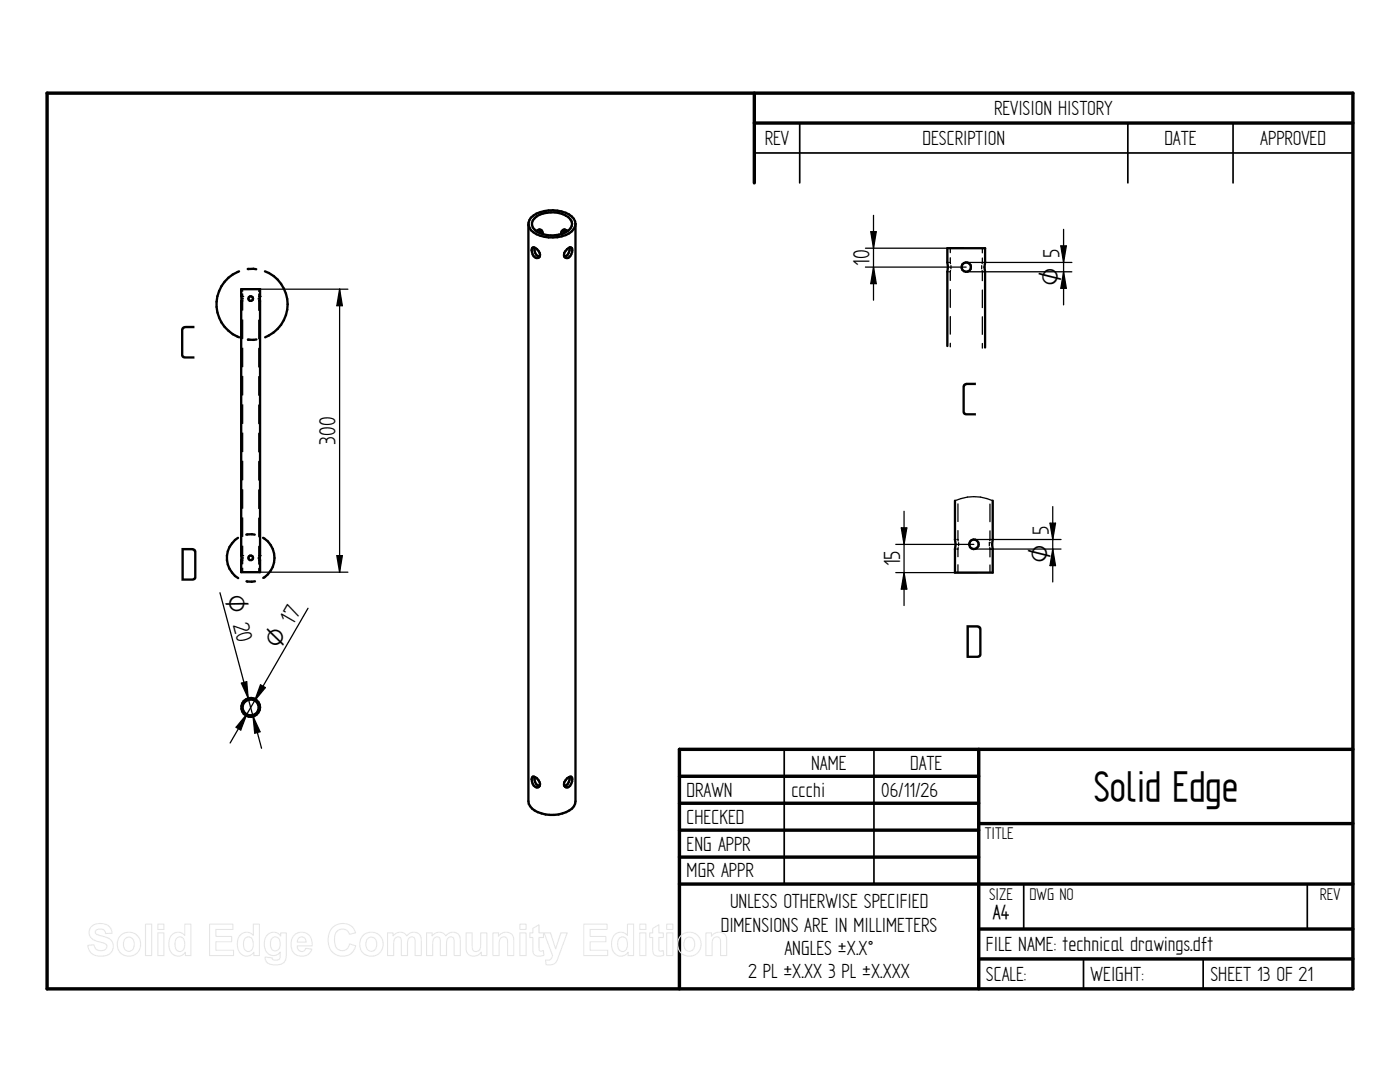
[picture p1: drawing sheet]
<svg xmlns="http://www.w3.org/2000/svg" width="279mm" height="216mm" viewBox="0 0 279 216" stroke-linecap="round" stroke-linejoin="round" font-family="sans-serif">
<g fill="none" stroke="#000" stroke-width=".68">
<path d="M9.4 18.6h260.6v178.7h-260.6zM150.5 18.6v17.9M150.5 24.6h119.5M135.6 154.9h59.7M195.3 149.5v47.8M270 149.5h-134.4v47.8M135.6 160.3h59.7M135.6 165.7h59.7M135.6 171h59.7M135.6 176.4h134.4M195.3 164.3h74.7M195.3 185.4h74.7"/>
<path d="M195.3 191.3h74.7"/>
</g>
<path d="M150.5 30.5h119.5M159.6 24.6v11.9M225.1 24.6v11.9M246.1 24.6v11.9M156.5 149.5v26.9M174.4 149.5v26.9M204.3 176.5v8.9M260.9 176.5v8.9M216.2 191.3v6M240.1 191.3v6" fill="none" stroke="#000" stroke-width=".34"/>
<g fill="none" stroke="#000" stroke-width=".47">
<path d="M47.7 54.1a7 7 0 0 0-4.5 6.6 7 7 0 0 0 4.6 6.6M48.1 57.7h3.8v56.5h-3.8zM49.5 53.7h1.6M52.9 54.1a7.1 7.1 0 0 1 4.5 6.6 7.1 7.1 0 0 1-4.5 6.6M106 43.4a6.8 6.8 0 0 1 8.1-.2l.7 1 .1 .5v115.2a2.89 2.89 0 0 1-2.6 2.4 6.8 6.8 0 0 1-6.1-1l-.7-.9v-.5v-115.5zM106.3 49.4a1.3 1.3 0 0 1 1.2 .6 1.3 1.3 0 0 1 0 1.4 1.07 1.07 0 0 1-1.3-1.1l-.1-.4zM106.6 49.4v.2a1.4 1.4 0 0 0 1.1 1.6M106.7 43.6a5.6 5.6 0 0 1 7.1 .2 1.68 1.68 0 0 1-.9 2.6 5.9 5.9 0 0 1-6.2-.6 1.46 1.46 0 0 1 0-2.2zM107.1 46.1a.63 .63 0 0 1 .8-.2 .63 .63 0 0 1 .3 .8M107.7 45.8v.7M112.6 45.8v.7M113.2 49.7l.6-.3h.2a1.42 1.42 0 0 1-1 2.1l-.1-.1a1.05 1.05 0 0 1 .3-1.7z"/>
<path d="M113.2 46.1a.66 .66 0 0 0-.8-.2 .66 .66 0 0 0-.3 .8M113.7 49.4a1.68 1.68 0 0 1-1.1 1.8M114.9 44.7a3.1 3.1 0 0 1-2.8 2.5 6.8 6.8 0 0 1-6.1-1.3l-.5-1M51.2 67.7l-1.7 .1M189.1 69v-14.8l.1-.9-.1-3.8h7.5l-.1 3.8 .1 .9v15.1M190.6 99.9v7.8l.1 .9-.1 1v4.7h7.5v-4.7l-.1-1 .1-.9v-7.8M47.5 107.3a4.7 4.7 0 0 0 0 8.1M49.1 106.7h1.7M49.2 116h1.7M52.5 107.3a4.7 4.7 0 0 1 0 8M106.3 155a1.47 1.47 0 0 1 1.3 1.9l-.1 .2a1.07 1.07 0 0 1-1.3-1.2l-.1-.4zM106.6 155v.2a1.32 1.32 0 0 0 1.1 1.6"/>
<path d="M113.2 155.3l.8-.3a1.44 1.44 0 0 1-1 2.1h-.1a.85 .85 0 0 1 0-1.4zM113.7 155a1.58 1.58 0 0 1-1.1 1.8"/>
<circle cx="50" cy="59.6" r=".47"/>
<circle cx="192.8" cy="53.3" r=".93"/>
<circle cx="50" cy="111.3" r=".47"/>
<circle cx="194.4" cy="108.6" r=".96"/>
<circle cx="50" cy="141.2" r="1.87"/>
<circle cx="50" cy="141.2" r="1.6"/>
</g>
<g fill="none" stroke="#000" stroke-width=".25">
<path d="M48.1 59.1h.2M48.4 59.1h.1M48.4 57.7v.4M48.4 58.6v.6M48.5 59.4v.3M48.5 59.9l-.1 .2M50 57.7h19.4M51.6 59.5v.2M51.6 59.9v.2M51.6 59.1h.1M51.6 58.7v.6M51.6 57.7v.5"/>
<path d="M51.9 59.1h.1M67.8 57.7l.5 3.3h-1.1zM67.8 57.7v56.5M172.7 49.5h19.7M172.7 53.3h20.1M173.8 46.2h1.1l-.6 3.3zM174.3 53.3l.6 3.3h-1.1zM174.3 43v16.9M189.1 54.2h.1M189.1 52.4h.2M189.4 54.2h.3M189.5 52.4h.2"/>
<path d="M189.7 52.4v.2M189.7 49.5v.9M189.7 51.4v1M189.7 54.2v1.8M189.7 57.8v3.5M189.7 54v.2M189.8 53v.6M192.8 54.2h21.1M192.8 52.4h21.1M195.9 53v.6M196 54v2M196 51.5v1.1"/>
<path d="M196 49.5v1M196 57.9v3.5M211.7 49.1h1.1l-.5 3.3zM212.3 54.2l.5 3.3h-1.1zM212.3 45.8v15M48.1 60.1h.1M48.3 60.1h.1M48.4 60.1v1.8M48.4 63.8v3.8M48.4 69.5v3.7M48.4 75.1v3.7M51.6 60.1h.1"/>
<path d="M51.6 60.1v1.8M51.6 63.9v3.7M51.6 69.5v3.7M51.6 75.1v3.8M51.8 60.1h.1M189.7 63.2v3.5M189.7 68.5v.7M196 63.2v3.5M196 68.5v1M48.4 80.8v3.7M48.4 86.4v3.7M48.4 92v3.8"/>
<path d="M48.4 97.7v3.7M51.6 80.8v3.7M51.6 86.4v3.8M51.6 92.1v3.7M51.6 97.7v3.8M190.6 99.9a9.2 9.2 0 0 1 7.5 0M43.9 118.3l5.6 21M48.1 111.8h.1M48.1 110.9h.2M48.3 111.8h.1M48.4 110.9h.1M48.4 103.3v3.8"/>
<path d="M48.4 109v2M48.4 111.8v.7M48.4 113.4v.8M48.5 111.2v.3M48.5 111.6l-.1 .2M50 114.2h19.4M51.6 111.2v.3M51.6 111.7v.1M51.6 110.9h.1M51.6 111.8h.1M51.6 109v2M51.6 103.4v3.7"/>
<path d="M51.6 111.8v.8M51.6 113.4v.8M51.8 111.8h.1M51.9 110.9h.1M67.2 110.9h1.1l-.5 3.3zM178.8 108.6h15.6M178.8 114.3h16.2M179.9 105.3h1.1l-.6 3.3zM180.4 114.3l.6 3.3h-1.1zM180.4 102v18.8M190.6 109.6h.2M190.6 107.7h.2"/>
<path d="M191 109.6h.2M191 107.7h.2M191.2 107.7v.2M191.2 100.5v3.6M191.2 105.9v1.8M191.2 109.6v1.5M191.2 112.7v1.6M191.2 109.3v.3M191.3 108.3v.6M194.4 109.6h17.4M194.4 107.7h17.4M197.4 108.3h.1"/>
<path d="M197.4 108.3v.6M197.5 109.3l.1 1.8M197.6 105.9l-.1 2M197.6 100.6v3.5M197.6 112.7v1.6M209.5 104.4h1.2l-.6 3.3zM210.1 109.6l.6 3.3h-1.2zM210.1 101.1v15M48.2 136.3l1-.3 .3 3.3zM49.5 139.3l2.7 10M49.6 139.6h.1M49.6 139.3v.1"/>
<path d="M49.6 139.5v.1M50.5 139.3h.1M50.5 139.6h.1M50.5 139.3v.1M52 136.7l1 .5-2.2 2.6zM61.5 121.4l-15.6 26.9M48.2 141.6h.1M48.2 140.7h.1M48.4 141.6h.1M48.4 140.7h.1M49.2 142.5l-1.2 3.2-.9-.6zM49.6 143h.1"/>
<path d="M49.6 142.7h.1M49.6 142.9v.1M50.5 142.7h.1M50.5 143h.1M50.5 142.7v.1M50.5 143l1.4 3-1.1 .3zM51.6 141.6h.1M51.6 140.7h.1M51.7 141.6h.2M51.8 140.7h.1"/>
</g>
<g fill="#000">
<path d="M173.8 46.2h1.1l-.6 3.3zM174.3 53.3l.6 3.3h-1.1zM212.3 54.2l.5 3.3h-1.1zM211.7 49.1h1.1l-.5 3.3zM67.8 57.7l.5 3.3h-1.1zM67.2 110.9h1.1l-.5 3.3zM179.9 105.3h1.1l-.6 3.3zM180.4 114.3l.6 3.3h-1.1zM210.1 109.6l.6 3.3h-1.2zM209.5 104.4h1.2l-.6 3.3zM48.2 136.3l1-.3 .3 3.3zM52 136.7l1 .5-2.2 2.6z"/>
<path d="M49.2 142.5l-1.2 3.2-.9-.6zM50.5 143l1.4 3-1.1 .3z"/>
</g>
<g fill="#000">
<circle cx="49.4" cy="53.7" r=".23"/>
<circle cx="49.5" cy="67.8" r=".23"/>
</g>
<g fill="none" stroke="#e6e6e6" stroke-width=".21">
<path d="M18.2 184.9a2.8 2.8 0 0 1 3.8 .2l.4 1.1-1.3 .1a1.11 1.11 0 0 0-1-.9 1.11 1.11 0 0 0-1.1 .6l.2 .4 .4 .2a4.6 4.6 0 0 1 2.8 1.3 2.03 2.03 0 0 1-.2 2.2 2.03 2.03 0 0 1-2.1 .7 2.26 2.26 0 0 1-2.6-2.2l1.3-.1a1.34 1.34 0 0 0 1.1 1.2 1.34 1.34 0 0 0 1.4-.9 1.2 1.2 0 0 0-1.2-.8 2.31 2.31 0 0 1-2.3-2l.1-.6zM24.1 186.7a2.37 2.37 0 0 1 3.5 .2 2.37 2.37 0 0 1-.6 3.5 2.37 2.37 0 0 1-3.4-1 2.68 2.68 0 0 1 .5-2.7zM25 187.4a1.09 1.09 0 0 1 1.3-.2 1.09 1.09 0 0 1 .5 1.2 1.12 1.12 0 0 1-1.1 1.4 1.12 1.12 0 0 1-1.1-1.4zM29 184.4h1.3v6.3h-1.3zM31.5 184.4h1.2v1.1h-1.2zM31.5 186.1h1.2v4.6h-1.2zM34.2 186.6a1.71 1.71 0 0 1 2.7 0v-2.2h1.2v6.3h-1.1v-.7a1.8 1.8 0 0 1-2.1 .7 1.8 1.8 0 0 1-1.2-1.9l.1-1.3zM35.2 187.3a.94 .94 0 0 1 1.1-.3 .94 .94 0 0 1 .6 1.1 1.27 1.27 0 0 1-1.2 1.7 1.79 1.79 0 0 1-.5-2.5zM41.8 184.4h4.7v1.1h-3.4v1.4h3.1v1h-3.1v1.7h3.5v1.1h-4.8zM47.9 186.6a1.71 1.71 0 0 1 2.6 0v-2.2h1.3v6.3h-1.1v-.7a1.8 1.8 0 0 1-2.1 .7 1.8 1.8 0 0 1-1.2-1.9l.1-1.3zM48.9 187.3a.94 .94 0 0 1 1.1-.3 .94 .94 0 0 1 .5 1.1 1.27 1.27 0 0 1-1.2 1.7 1.79 1.79 0 0 1-.4-2.5zM53.3 186.6a1.7 1.7 0 0 1 2.7 .2v-.7h1.1v4.1a1.85 1.85 0 0 1-2.1 2.3 1.62 1.62 0 0 1-2.1-1.5l1.4 .1a.85 .85 0 0 0 1 .5 .85 .85 0 0 0 .6-1v-.6a1.76 1.76 0 0 1-2 .5 1.76 1.76 0 0 1-1.1-1.7v-1.3z"/>
<path d="M54.2 187.3a1.02 1.02 0 0 1 1.3-.2 1.02 1.02 0 0 1 .4 1.3 1 1 0 0 1-.5 1.2 1 1 0 0 1-1.3-.4l-.1-1.2zM58.7 186.7a2.1 2.1 0 0 1 2.3-.5 2.1 2.1 0 0 1 1.3 2v.5h-3a.88 .88 0 0 0 .6 1.1 .88 .88 0 0 0 1.1-.6l1.2 .2a2.18 2.18 0 0 1-2.7 1.3 2.18 2.18 0 0 1-1.4-2.7l.2-.7zM59.6 187.2a.88 .88 0 0 1 1-.2 .88 .88 0 0 1 .5 1h-1.8zM66.3 185.2a2.72 2.72 0 0 1 4.7 .9l-1.3 .3a1.5 1.5 0 0 0-1.7-1 1.5 1.5 0 0 0-1.2 1.6 2.15 2.15 0 0 0 1.2 2.7 1.46 1.46 0 0 0 1.8-1.4l1.2 .4a2.81 2.81 0 0 1-3.3 2 2.81 2.81 0 0 1-2.2-3.1 3.6 3.6 0 0 1 .8-2.4zM72.4 186.7a2.37 2.37 0 0 1 3.6 .2 2.37 2.37 0 0 1-.7 3.5 2.37 2.37 0 0 1-3.3-1 2.68 2.68 0 0 1 .4-2.7zM73.3 187.4a1.09 1.09 0 0 1 1.4-.2 1.09 1.09 0 0 1 .5 1.2 1.12 1.12 0 0 1-1.1 1.4 1.12 1.12 0 0 1-1.1-1.4zM77.3 186.1h1.1v.7a1.61 1.61 0 0 1 2.8-.1 1.57 1.57 0 0 1 1.8-.6 1.57 1.57 0 0 1 1.1 1.7v2.9h-1.3v-3a.74 .74 0 0 0-.8-.7 .74 .74 0 0 0-.6 .8l-.1 2.9h-1.2v-2.9a.74 .74 0 0 0-.7-.9 .74 .74 0 0 0-.8 .9v2.9h-1.3zM85.1 186.1h1.1v.7a1.61 1.61 0 0 1 2.8-.1 1.57 1.57 0 0 1 1.8-.6 1.57 1.57 0 0 1 1.1 1.7v2.9h-1.3v-3a.74 .74 0 0 0-.8-.7 .74 .74 0 0 0-.6 .8l-.1 2.9h-1.2v-2.9a.74 .74 0 0 0-.7-.9 .74 .74 0 0 0-.8 .9v2.9h-1.3zM93 186.1h1.2v2.6a.85 .85 0 0 0 1 1.1 1.07 1.07 0 0 0 .7-1.3v-2.4h1.3v4.6h-1.1v-.7a1.63 1.63 0 0 1-2 .8 1.63 1.63 0 0 1-1.1-1.8zM98.4 186.1h1.1v.7a1.63 1.63 0 0 1 1.9-.8 1.63 1.63 0 0 1 1.1 1.8v2.9h-1.2v-2.8a.84 .84 0 0 0-.9-.9 .84 .84 0 0 0-.8 1v2.7h-1.2zM103.8 184.4h1.2v1.1h-1.2zM103.8 186.1h1.2v4.6h-1.2z"/>
<path d="M106.3 185.3l1.3-.8v1.6h.9v1h-.9v2.1a.49 .49 0 0 0 .2 .6 .49 .49 0 0 0 .6-.1l.1 .9a1.42 1.42 0 0 1-2.1-.7l-.1-2.8h-.6v-1h.6zM108.6 186.1h1.3l1 3.2 1-3.2h1.3l-1.9 5.2a1.72 1.72 0 0 1-2.3 1.2l-.1-1a.98 .98 0 0 0 1.4-.8zM116.5 184.4h4.7v1.1h-3.4v1.4h3.1v1h-3.1v1.7h3.5v1.1h-4.8zM122.6 186.6a1.71 1.71 0 0 1 2.6 0v-2.2h1.2v6.3h-1.1v-.7a1.8 1.8 0 0 1-2 .7 1.8 1.8 0 0 1-1.2-1.9v-1.3zM123.6 187.3a.94 .94 0 0 1 1.1-.3 .94 .94 0 0 1 .5 1.1 1.27 1.27 0 0 1-1.2 1.7 1.79 1.79 0 0 1-.4-2.5zM127.7 184.4h1.2v1.1h-1.2zM127.7 186.1h1.2v4.6h-1.2zM130.3 185.3l1.2-.8v1.6h.9v1h-.9v2.1a.49 .49 0 0 0 .2 .6 .49 .49 0 0 0 .7-.1l.1 .9a1.42 1.42 0 0 1-2.2-.7v-2.8h-.6v-1h.6zM133.1 184.4h1.2v1.1h-1.2zM133.1 186.1h1.2v4.6h-1.2zM135.9 186.7a2.37 2.37 0 0 1 3.5 .2 2.37 2.37 0 0 1-.6 3.5 2.37 2.37 0 0 1-3.4-1 2.68 2.68 0 0 1 .5-2.7zM136.8 187.4a1.09 1.09 0 0 1 1.3-.2 1.09 1.09 0 0 1 .5 1.2 1.12 1.12 0 0 1-1 1.4 1.12 1.12 0 0 1-1.1-1.4z"/>
<path d="M140.9 186.1h1.1v.7a1.63 1.63 0 0 1 1.9-.8 1.63 1.63 0 0 1 1.1 1.8v2.9h-1.2v-2.8a.84 .84 0 0 0-.9-.9 .84 .84 0 0 0-.8 1v2.7h-1.2z"/>
</g>
<g font-size="10.6">
<text x="35.6" y="71.5">C</text>
<text x="191.6" y="82.9">C</text>
<text x="35.7" y="115.9">D</text>
<text x="192.4" y="131.3">D</text>
</g>
<text font-size="9.5" x="218.3" y="159.9">Solid Edge</text>
<g font-size="5.3">
<text x="173.5" y="53.1" transform="rotate(-90 173.5 53.1)">10</text>
<text x="211.5" y="51.4" transform="rotate(-90 211.5 51.4)">5</text>
<text x="66.9" y="88.7" transform="rotate(-90 66.9 88.7)">300</text>
<text x="209.3" y="106.7" transform="rotate(-90 209.3 106.7)">5</text>
<text x="179.6" y="113" transform="rotate(-90 179.6 113)">15</text>
</g>
<g font-size="5.1">
<text x="211.5" y="57.1" transform="rotate(-90 211.5 57.1)">O</text>
<text x="209.3" y="112.4" transform="rotate(-90 209.3 112.4)">O</text>
<text x="45" y="119.2" transform="rotate(75 45 119.2)">O 20</text>
<text x="55.6" y="129.8" transform="rotate(-60 55.6 129.8)">O 17</text>
</g>
<g font-size="4.6">
<text x="198.4" y="22.9">REVISION HISTORY</text>
<text x="152.6" y="28.9">REV</text>
<text x="184.1" y="28.9">DESCRIPTION</text>
<text x="232.4" y="28.9">DATE</text>
<text x="251.5" y="28.9">APPROVED</text>
<text x="161.9" y="153.6">NAME</text>
<text x="181.7" y="153.6">DATE</text>
<text x="137" y="159">DRAWN</text>
<text x="157.9" y="159">ccchi</text>
<text x="175.9" y="159">06/11/26</text>
<text x="137" y="164.3">CHECKED</text>
<text x="137" y="169.7">ENG APPR</text>
<text x="137" y="175.1">MGR APPR</text>
<text x="143.8" y="185.9">DIMENSIONS ARE IN MILLIMETERS</text>
<text x="145.7" y="181.2">UNLESS OTHERWISE SPECIFIED</text>
<text x="198.2" y="183.4">A4</text>
<text x="156.5" y="190.6">ANGLES ±X.X°</text>
<text x="196.8" y="189.8">FILE NAME: technical drawings.dft</text>
<text x="149.3" y="195.2">2 PL ±X.XX 3 PL ±X.XXX</text>
<text x="196.8" y="195.7">SCALE:</text>
<text x="217.7" y="195.7">WEIGHT:</text>
<text x="241.6" y="195.7">SHEET 13 OF 21</text>
</g>
<g font-size="3.8">
<text x="196.5" y="167.4">TITLE</text>
<text x="197.4" y="179.5">SIZE</text>
<text x="205.5" y="179.5">DWG NO</text>
<text x="263.4" y="179.5">REV</text>
</g>
</svg>
